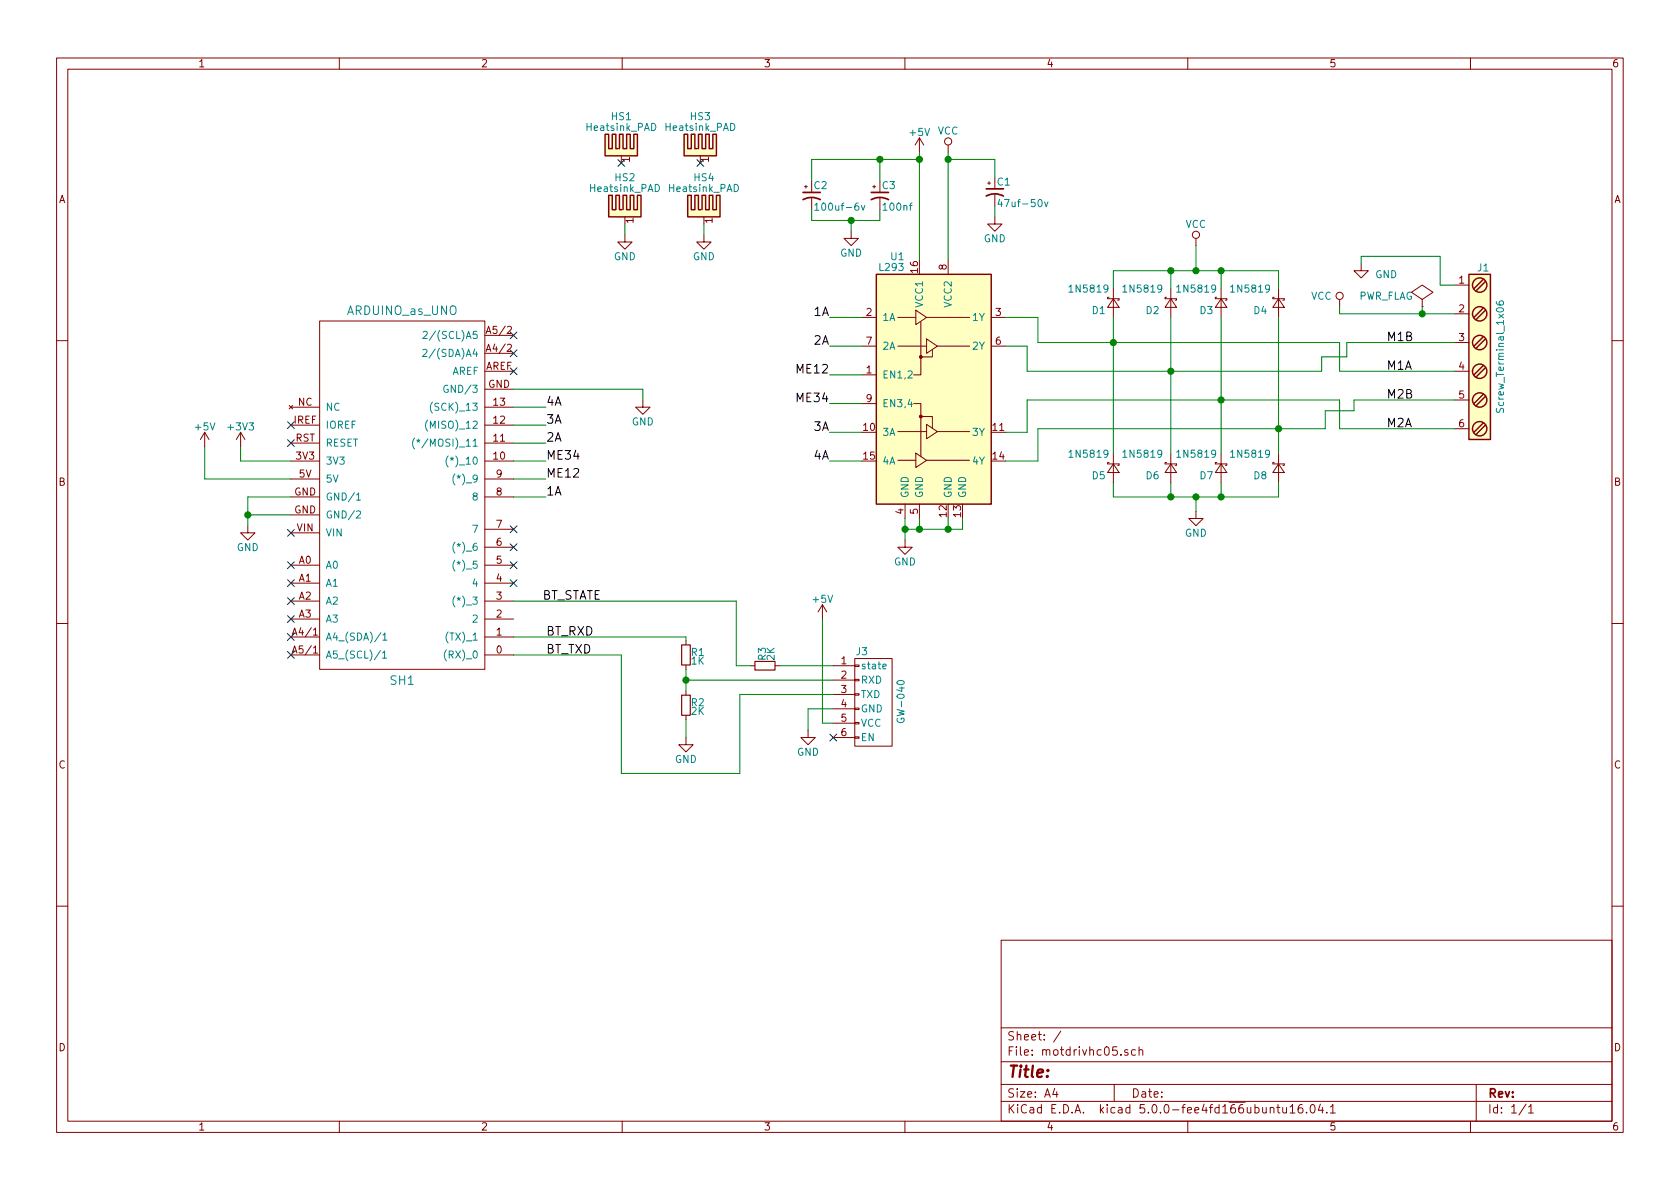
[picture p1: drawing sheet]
<svg xmlns="http://www.w3.org/2000/svg" width="297mm" height="210mm" viewBox="0 0 297 210" stroke-linecap="round" stroke-linejoin="round" font-family="sans-serif">
<g fill="none" stroke="#840000" stroke-width=".18">
<path d="M10 10.3h277v189.9h-277zM12 12.2h273v186.1h-273zM60 10.3v1.9M110 10.3v1.9M160 10.3v1.9M210 10.3v1.9M260 10.3v1.9M142.2 33h.5M142.5 32.8v.5M143.5 35v2.1M154.3 33h.5M154.6 32.8v.5"/>
<path d="M155.6 35v2.1M162.6 24.4v2.5M162.6 24.4l-.8 1.2M162.6 24.4l.7 1.2M167.6 25.6v1.3M174.6 32.4h.5M174.9 32.1v.5M175.9 38.3v1.3h1.3l-1.3 1.3-1.3-1.3h1.3M175.9 34.4v2M56.5 56.8h29.2v61.6h-29.2zM85.7 59.3h5.1M110.5 41.5v1.3h1.3l-1.3 1.3-1.3-1.3h1.3"/>
<path d="M124.5 41.5v1.3h1.2l-1.2 1.3-1.3-1.3h1.3M150.5 40.9v1.3h1.3l-1.3 1.2-1.3-1.2h1.3M152.4 56.1h2.5M158.7 56.1h3.2M161.9 54.9l1.9 1.2-1.9 1.3zM162.8 56.9v9.4h-1.3M163.8 59.9l1.9 1.3-1.9 1.3zM163.8 56.1h7.6M167.6 46v2.5M175.3 56.1h2.5M196.1 52.6h-.3v.2h2.1v.3h-.3M196.8 52.8l1.1 1.6h-2.1z"/>
<path d="M196.8 51v5.1M206.2 52.6h-.2v.2h2v.3h-.2M207 52.8l1 1.6h-2zM207 51v5.1M211.5 42.2v1.2M215.1 52.6h-.2v.2h2v.3h-.2M215.9 52.8l1 1.6h-2zM215.9 51v5.1M225.3 52.6h-.3v.2h2.1v.3h-.3M226.1 52.8l1 1.6h-2.1zM226.1 51v5.1M236.9 53v1.2"/>
<path d="M240.7 46.6v1.3h-1.3l1.3 1.2 1.2-1.2h-1.2M251.5 53l-1.9-1.3 1.9-1.3 1.9 1.3-1.9 1.3v1.2M251.5 54.2h.1M257.2 50.4h2.5M257.2 55.5h2.5M10 60.2h2M36.2 76.4l-.8 1.3M36.2 76.4v2.6M36.2 76.4l.8 1.3M42.5 76.4l-.7 1.3M42.5 76.4v2.6M42.5 76.4l.8 1.3"/>
<path d="M51.1 71.7l.6 .6M51.4 78.4h5.1M51.4 75.2h5.1M51.4 72h5.1M51.7 71.7l-.6 .6M85.7 78.4h5.1M85.7 75.2h5.1M85.7 72h5.1M85.7 68.8h5.1M85.7 62.5h5.1M85.7 65.7h5.1M113.7 70.7v1.3h1.2l-1.2 1.3-1.3-1.3h1.3"/>
<path d="M152.4 61.2h2.5M152.4 66.3h2.5M152.4 71.4h2.5M158.7 76.3h5.1M158.7 61.2h5.1M161.5 71.4h1.3v9.4M162.8 73.7h2v2M163.8 75.1l1.9 1.2-1.9 1.3zM164.8 61.8v1.3h-2M165.7 76.3h5.7M165.7 61.2h5.7M175.3 61.2h2.5"/>
<path d="M257.2 65.7h2.5M257.2 60.6h2.5M257.2 70.7h2.5M257.2 75.8h2.5M285 60.2h2M43.8 93v1.2h1.3l-1.3 1.3-1.3-1.3h1.3M51.4 99.9h5.1M51.4 87.9h5.1M51.4 84.7h5.1M51.4 81.5h5.1M51.4 91.1h5.1M51.4 94.2h5.1"/>
<path d="M85.7 99.9h5.1M85.7 96.8h5.1M85.7 93.6h5.1M85.7 87.9h5.1M85.7 84.7h5.1M85.7 81.5h5.1M158.7 81.4h3.2M160 95.5v1.3h1.3l-1.3 1.2-1.3-1.2h1.3M160 89.1v2.6M161.9 80.1l1.9 1.3-1.9 1.3zM162.6 89.1v2.6M163.8 81.4h7.6"/>
<path d="M196.1 81.8h-.3v.2h2.1v.3h-.3M196.8 82l1.1 1.6h-2.1zM196.8 80.3v5M206.2 81.8h-.2v.2h2v.3h-.2M207 82l1 1.6h-2zM207 80.3v5M211.5 90.4v1.3h1.2l-1.2 1.3-1.3-1.3h1.3M215.1 81.8h-.2v.2h2v.3h-.2M215.9 82l1 1.6h-2zM215.9 80.3v5M225.3 81.8h-.3v.2h2.1v.3h-.3M226.1 82l1 1.6h-2.1z"/>
<path d="M226.1 80.3v5M10 110.3h2M51.4 115.8h5.1M51.4 112.6h5.1M51.4 109.5h5.1M51.4 106.3h5.1M51.4 103.1h5.1M55.4 112.3h.7M55.4 115.5h.7M85.7 115.8h5.1M85.7 112.6h5.1M85.7 109.5h5.1"/>
<path d="M85.7 106.3h5.1M85.7 103.1h5.1M121.3 113.3v.7M121.3 117.6v.8M132.7 117.7h.8M137 117.7h.8M145.4 106.9l-.7 1.3M145.4 106.9v2.6M145.4 106.9l.8 1.3M147.3 117.7h3.8M151.1 117.6h.8v.3h-.8zM151.1 116.5h6.6v15.4h-6.6z"/>
<path d="M285 110.3h2M121.3 130.4v1.3h1.3l-1.3 1.3-1.3-1.3h1.3M121.3 122.2v.7M121.3 126.5v.7M142.9 129.2v1.2h1.2l-1.2 1.3-1.3-1.3h1.3M147.3 120.3h3.8M147.3 122.8h3.8M147.3 125.3h3.8M147.3 127.9h3.8M147.3 130.4h3.8M151.1 130.3h.8v.3h-.8zM151.1 127.8h.8v.2h-.8z"/>
<path d="M151.1 125.2h.8v.3h-.8zM151.1 122.7h.8v.2h-.8zM151.1 120.1h.8v.3h-.8zM10 160.2h2M177 166.3h108v32h-108zM285 160.2h2M60 198.3v1.9M110 198.3v1.9M160 198.3v1.9M177 194.8h108M177 191.8h108M177 187.8h108"/>
<path d="M177 181.8h108M186.5 192.5l-.4 1h1M186.8 193v1M187.6 182.3l-1.3 2M197 191.8v3M199.4 185.7a.37 .37 0 0 0-.6 .1l.1 .2 .5 .2 .1 .1-.2 .3-.5-.1M200.8 185.7l-.5-.1-.2 .3 .1 .6h.6M201.4 185.7h.1a.37 .37 0 0 1 .6 .1v.8M201.4 185.1v1.5M210 198.3v1.9M224.6 196l.1-.1a.37 .37 0 0 1 .5 .1v.8M225.7 195.8h.6"/>
<path d="M226 195.3v1.3l.3 .2M226.8 195.8v.8a.39 .39 0 0 0 .7 .1M227.5 195.8v1M228.1 195.8l.4-.5v1.5M228.1 196.8h.9M230.2 195.3a.59 .59 0 0 0-.7 .7l.1 .7 .2 .1 .5-.1 .1-.5-.2-.2-.4-.1-.3 .3M231 196.7v.1M231.8 195.5l.4-.2a.94 .94 0 0 1 0 1.5 .79 .79 0 0 1-.4-1.3zM233.5 195.2l-.4 1.1h.9M233.8 195.8v1M234.6 196.7v.1M235.2 195.8l.5-.5v1.5"/>
<path d="M235.2 196.8h.9M260 198.3v1.9M261 191.8v6.5M269.8 195.2l-1.2 2M270.3 195.8l.4-.5v1.5M270.3 196.8h.8"/>
<circle cx="167.6" cy="25" r=".63"/>
<circle cx="211.5" cy="41.5" r=".63"/>
<circle cx="236.9" cy="52.3" r=".63"/>
</g>
<g fill="none" stroke="#008484" stroke-width=".18">
<path d="M115.2 21.8a.64 .64 0 0 1 .8 .6 .64 .64 0 0 1-.8 .7zM115.8 32.6a.64 .64 0 0 1 .8 .6 .64 .64 0 0 1-.8 .7zM129.2 21.8a.64 .64 0 0 1 .7 .6 .64 .64 0 0 1-.7 .7zM129.8 32.6a.64 .64 0 0 1 .8 .6 .64 .64 0 0 1-.8 .7zM144.1 36.3l.3-.4v1.3M144.1 37.2h.7M152.3 36.3l.3 .9 .3-.9M176.8 35.2l-.3 .9h.7M184.7 35.7l.3 .8 .3-.8M74.8 58.7l.5-.1 .2 .3v.3l-.7 .7h.7M264.6 53.3l.1 .5 .4 .1h.6l.1-.2v-.4l-.2-.1-.5 .1-.1 .4 .3 .2M73.3 77.5a1.47 1.47 0 0 0 0 1.9"/>
<path d="M73.7 77.8l.3 .1 .3-.1M73.8 78.2l.2-.3 .2 .3M74 77.6v.3M74.8 61.9l.4-.1 .2 .1 .1 .2-.1 .2-.7 .7h.8M75.6 74.3a1.4 1.4 0 0 0 0 1.9M76.5 71.1a1.47 1.47 0 0 0 0 1.9M79.2 68.2a.59 .59 0 0 0-.7 .6 .59 .59 0 0 0 .7 .5v-.4h-.2M264.6 72.2v.5l.2 .2 .3-.1 .3-.5h.3l.1 .2v.4M63 87.5l.4-.3v1.2M63 90.5l.5-.2 .3 .4-.1 .2-.7 .7h.8M63 88.4h.8M79.2 80.6a1.4 1.4 0 0 0 0 2"/>
<path d="M80.4 99.1a1.47 1.47 0 0 0 0 1.9M80.4 95.9a1.47 1.47 0 0 0 0 1.9M80.4 83.8a1.47 1.47 0 0 0 0 1.9M67.3 115.1l-1.1 1.6M67.3 111.9l-1.1 1.6M67.6 115.5l.4-.4v1.3M67.6 116.4h.8M67.7 112.3l.3-.4v1.3M67.7 113.2h.7M78.9 114.9a1.4 1.4 0 0 0 0 2M80.4 105.4a1.47 1.47 0 0 0 0 1.9M156.1 117.9l.6-.2-.1-.2-.3-.1-.2 .2v.6h.5"/>
</g>
<g fill="#ffffc2" stroke="#ffffc2" stroke-width=".18">
<path d="M154.9 48.5h20.4v40.6h-20.4z"/>
<path d="M259.7 48.5h3.8v29.2h-3.8z"/>
<path d="M121 23.7h.6v2.6h.6v-2.6h.7v2.6h.6l-.6 1.3h-1.9z"/>
<path d="M123.5 23.7h.6v2.6h.7v-2.6h.6v2.6h.6v-2.6h.7v3.9h-3.8l.6-1.3z"/>
<path d="M107 23.7h.6v2.6h.7v-2.6h.6v2.6h.6l-.6 1.3h-1.9z"/>
<path d="M109.5 23.7h.7v2.6h.6v-2.6h.6v2.6h.7v-2.6h.6v3.9h-3.8l.6-1.3z"/>
<path d="M107.6 34.5h.7v2.6h.6v-2.6h.6v2.6h.7l-.7 1.2h-1.9z"/>
<path d="M110.2 34.5h.6v2.6h.6v-2.6h.7v2.6h.6v-2.6h.6v3.8h-3.8l.7-1.2z"/>
<path d="M121.6 34.5h.6v2.6h.7v-2.6h.6v2.6h.6l-.6 1.2h-1.9z"/>
<path d="M124.1 34.5h.7v2.6h.6v-2.6h.6v2.6h.7v-2.6h.6v3.8h-3.8l.6-1.2z"/>
</g>
<g fill="none" stroke="#840000" stroke-width=".25">
<path d="M107 23.7h.6v2.6h.7v-2.6h.6v2.6h.6v-2.6h.7v2.6h.6v-2.6h.6v2.6h.7v-2.6h.6v3.9h-5.7zM107.6 34.5h.7v2.6h.6v-2.6h.6v2.6h.7v-2.6h.6v2.6h.6v-2.6h.7v2.6h.6v-2.6h.6v3.8h-5.7zM121 23.7h.6v2.6h.6v-2.6h.7v2.6h.6v-2.6h.6v2.6h.7v-2.6h.6v2.6h.6v-2.6h.7v3.9h-5.7zM121.6 34.5h.6v2.6h.7v-2.6h.6v2.6h.6v-2.6h.7v2.6h.6v-2.6h.6v2.6h.7v-2.6h.6v3.8h-5.7zM154.9 48.5h20.4v40.6h-20.4zM259.7 48.5h3.8v29.2h-3.8zM262.3 59.6l-1.7 1.6M262.3 49.4l-1.7 1.6M262.3 54.5l-1.7 1.6M262.6 54.9l-1.6 1.6M262.6 59.9l-1.6 1.7M262.6 49.8l-1.6 1.6"/>
<path d="M262.3 69.7l-1.7 1.7M262.3 74.8l-1.7 1.6M262.3 64.6l-1.7 1.7M262.6 75.2l-1.6 1.6M262.6 65l-1.6 1.7M262.6 70.1l-1.6 1.6"/>
<circle cx="261.6" cy="55.5" r="1.27"/>
<circle cx="261.6" cy="50.4" r="1.27"/>
<circle cx="261.6" cy="60.6" r="1.27"/>
<circle cx="261.6" cy="75.8" r="1.27"/>
<circle cx="261.6" cy="65.7" r="1.27"/>
<circle cx="261.6" cy="70.7" r="1.27"/>
</g>
<g fill="#840000" stroke="#840000" stroke-width=".18">
<circle cx="162.8" cy="73.7" r=".25"/>
<circle cx="162.8" cy="63.1" r=".25"/>
</g>
<g fill="none" stroke="#008400" stroke-width=".18">
<path d="M110.5 39.6v1.9M124.5 39.6v1.9M143.5 37.1v1.9h12.1v-1.9M150.5 39v1.9M155.6 28.2v3.8M162.6 26.9v19.1M162.6 28.2h-19.1v3.8M167.6 26.9v19.1M167.6 28.2h8.3v3.2M175.9 36.4v1.9M146.7 56.1h5.7M177.8 56.1h5.7v4.5h53.4v5.1h20.3"/>
<path d="M196.8 51v-3.1h29.3v3.1M196.8 56.1v24.2M207 47.9v3.1M207 56.1v24.2M211.5 43.4v4.5M215.9 47.9v3.1M215.9 56.1v24.2M226.1 56.1v24.2M236.9 54.2v1.3h20.3M240.7 46.6v-1.3h13.9v5.1h2.6M251.5 54.2v1.3M36.2 79v5.7h15.2"/>
<path d="M42.5 79v2.5h8.9M90.8 68.8h22.9v1.9M90.8 78.4h5.7M90.8 75.2h5.7M90.8 72h5.7M146.7 61.2h5.7M146.7 66.3h5.7M146.7 71.4h5.7M146.7 76.4h5.7M257.2 70.7h-17.8v1.9h-5.1v3.2h-50.8v5.7h-5.7M257.2 75.8h-20.3v-5.1h-55.3v5.7h-3.8M257.2 60.6h-19.1v2.5h-4.4v2.6h-52.1v-4.5h-3.8"/>
<path d="M43.8 91.1h7.6M51.4 87.9h-7.6v5.1M90.8 81.5h5.7M90.8 87.9h5.7M90.8 84.7h5.7M146.7 81.5h5.7M160 91.7v3.8M162.6 91.7v1.9M167.6 91.7v1.9M170.2 91.7v1.9h-10.2M196.8 85.3v2.6h29.3v-2.6M207 85.3v2.6"/>
<path d="M211.5 87.9v2.5M215.9 85.3v2.6M90.8 112.6h30.5v.7M90.8 115.8h19.1v21h20.9v-14h16.5M90.8 106.3h39.4v11.4h2.5M121.3 118.4v3.8M137.8 117.7h9.5M145.4 109.5v18.4h1.9M121.3 127.2v3.2M121.3 120.3h26M147.3 125.3h-4.4v3.9"/>
</g>
<g fill="#008400" stroke="#008400" stroke-width=".25">
<circle cx="43.8" cy="91.1" r=".51"/>
<circle cx="160" cy="93.6" r=".51"/>
<circle cx="162.6" cy="93.6" r=".51"/>
<circle cx="167.6" cy="93.6" r=".51"/>
<circle cx="162.6" cy="28.2" r=".51"/>
<circle cx="155.6" cy="28.2" r=".51"/>
<circle cx="150.5" cy="39" r=".51"/>
<circle cx="167.6" cy="28.2" r=".51"/>
<circle cx="207" cy="87.9" r=".51"/>
<circle cx="215.9" cy="87.9" r=".51"/>
<circle cx="211.5" cy="87.9" r=".51"/>
<circle cx="207" cy="47.9" r=".51"/>
<circle cx="215.9" cy="47.9" r=".51"/>
<circle cx="211.5" cy="47.9" r=".51"/>
<circle cx="196.9" cy="60.6" r=".51"/>
<circle cx="207" cy="65.7" r=".51"/>
<circle cx="215.9" cy="70.7" r=".51"/>
<circle cx="226.1" cy="75.8" r=".51"/>
<circle cx="121.3" cy="120.3" r=".51"/>
<circle cx="251.5" cy="55.5" r=".51"/>
</g>
<path d="M142 35.3a3.2 3.2 0 0 1 3 0M142 34h3M154.1 35.3a3.2 3.2 0 0 1 3 0M154.1 34h3M174.4 34.7a3.2 3.2 0 0 1 3 0M174.4 33.4h3" fill="none" stroke="#840000" stroke-width=".3"/>
<path d="M120.5 114h1.5v3.6h-1.5zM133.5 117h3.5v1.5h-3.5zM120.5 122.9h1.5v3.6h-1.5z" fill="none" stroke="#840000" stroke-width=".2"/>
<g fill="none" stroke="#000084" stroke-width=".18">
<path d="M109.2 28.2l1.3 1.2M110.5 28.2l-1.3 1.2M123.2 28.2l1.2 1.2M124.4 28.2l-1.2 1.2M90.2 58.7l1.2 1.2M91.4 58.7l-1.2 1.2M50.8 77.7l1.2 1.3M50.8 74.6l1.2 1.2M52 77.7l-1.2 1.3M52 74.6l-1.2 1.2M90.2 65l1.2 1.3M90.2 61.9l1.2 1.2"/>
<path d="M91.4 65l-1.2 1.3M91.4 61.9l-1.2 1.2M50.8 93.6l1.2 1.2M50.8 99.3l1.2 1.3M52 93.6l-1.2 1.2M52 99.3l-1.2 1.3M90.2 99.3l1.2 1.3M90.2 96.2l1.2 1.2M90.2 93l1.2 1.2M91.4 99.3l-1.2 1.3M91.4 96.2l-1.2 1.2M91.4 93l-1.2 1.2"/>
<path d="M50.8 102.5l1.2 1.2M50.8 105.7l1.2 1.2M50.8 108.9l1.2 1.2M50.8 112l1.2 1.3M50.8 115.2l1.2 1.2M52 102.5l-1.2 1.2M52 105.7l-1.2 1.2M52 108.9l-1.2 1.2M52 112l-1.2 1.3M52 115.2l-1.2 1.2M90.2 102.5l1.2 1.2M91.4 102.5l-1.2 1.2"/>
<path d="M146.7 129.8l1.2 1.2M147.9 129.8l-1.2 1.2"/>
</g>
<text font-size="2.8" fill="#840000" x="178" y="190.5">Title:</text>
<g font-size="2.1" fill="#008484">
<text x="61.5" y="55.7">ARDUINO_as_UNO</text>
<text x="69.1" y="121.1">SH1</text>
</g>
<g font-size="2.1">
<text x="144" y="55.9">1A</text>
<text x="144" y="61">2A</text>
<text x="245.1" y="65.4">M1A</text>
<text x="245.1" y="60.3">M1B</text>
<text x="96.5" y="71.7">4A</text>
<text x="141.1" y="66">ME12</text>
<text x="141.1" y="71.1">ME34</text>
<text x="245.1" y="70.5">M2B</text>
<text x="96.5" y="74.9">3A</text>
<text x="144" y="76.2">3A</text>
<text x="245.1" y="75.6">M2A</text>
<text x="96.5" y="78.1">2A</text>
<text x="96.5" y="81.3">ME34</text>
<text x="144" y="81.3">4A</text>
<text x="96.5" y="87.6">1A</text>
<text x="96.5" y="84.4">ME12</text>
<text x="95.9" y="106">BT_STATE</text>
<text x="96.5" y="112.4">BT_RXD</text>
<text x="96.5" y="115.6">BT_TXD</text>
</g>
<g font-size="2.1" fill="#840000">
<text x="178" y="184">Sheet: /</text>
<text x="178" y="186.7">File: motdrivhc05.sch</text>
<text x="178" y="196.9">KiCad E.D.A. kicad 5.0.0-fee4fd166ubuntu16.04.1</text>
<text x="178" y="194.1">Size: A4</text>
<text x="200" y="194.1">Date:</text>
<text x="263" y="194.1">Rev:</text>
<text x="263" y="196.9">Id: 1/1</text>
</g>
<g font-size="1.8" fill="#840000">
<text x="35" y="11.9">1</text>
<text x="85" y="11.9">2</text>
<text x="135" y="11.9">3</text>
<text x="185" y="11.9">4</text>
<text x="235" y="11.9">5</text>
<text x="285" y="11.9">6</text>
<text x="111.4" y="28.7" transform="rotate(-90 111.4 28.7)">1</text>
<text x="125.3" y="28.7" transform="rotate(-90 125.3 28.7)">1</text>
<text x="10.4" y="35.9">A</text>
<text x="285.4" y="35.9">A</text>
<text x="112" y="39.5" transform="rotate(-90 112 39.5)">1</text>
<text x="126" y="39.5" transform="rotate(-90 126 39.5)">1</text>
<text x="167.4" y="47.7" transform="rotate(-90 167.4 47.7)">8</text>
<text x="162.3" y="48.2" transform="rotate(-90 162.3 48.2)">16</text>
<text x="258" y="50.2">1</text>
<text x="86.4" y="59">A5/2</text>
<text x="153.2" y="55.9">2</text>
<text x="176" y="55.9">3</text>
<text x="258" y="55.2">2</text>
<text x="85.9" y="65.4">AREF</text>
<text x="86.4" y="62.2">A4/2</text>
<text x="153.2" y="61">7</text>
<text x="176" y="61">6</text>
<text x="258" y="60.3">3</text>
<text x="258" y="65.4">4</text>
<text x="52.7" y="71.7">NC</text>
<text x="86.3" y="68.6">GND</text>
<text x="87.3" y="71.7">13</text>
<text x="153.2" y="66">1</text>
<text x="153.2" y="71.1">9</text>
<text x="258" y="70.5">5</text>
<text x="52" y="74.9">IREF</text>
<text x="87.3" y="74.9">12</text>
<text x="152.7" y="76.2">10</text>
<text x="175.6" y="76.2">11</text>
<text x="258" y="75.6">6</text>
<text x="52.2" y="78.1">RST</text>
<text x="52.4" y="81.3">3V3</text>
<text x="87.3" y="81.3">10</text>
<text x="87.3" y="78.1">11</text>
<text x="152.7" y="81.3">15</text>
<text x="175.6" y="81.3">14</text>
<text x="10.4" y="85.9">B</text>
<text x="52" y="87.6">GND</text>
<text x="52.9" y="84.4">5V</text>
<text x="87.8" y="87.6">8</text>
<text x="87.8" y="84.4">9</text>
<text x="285.4" y="85.9">B</text>
<text x="52" y="90.8">GND</text>
<text x="52.5" y="94">VIN</text>
<text x="87.8" y="93.3">7</text>
<text x="159.8" y="90.9" transform="rotate(-90 159.8 90.9)">4</text>
<text x="162.3" y="90.9" transform="rotate(-90 162.3 90.9)">5</text>
<text x="167.4" y="91.4" transform="rotate(-90 167.4 91.4)">12</text>
<text x="169.9" y="91.4" transform="rotate(-90 169.9 91.4)">13</text>
<text x="52.9" y="99.7">A0</text>
<text x="87.8" y="99.7">5</text>
<text x="87.8" y="96.5">6</text>
<text x="52.9" y="102.9">A1</text>
<text x="52.9" y="106">A2</text>
<text x="87.8" y="106">3</text>
<text x="87.8" y="102.9">4</text>
<text x="52.1" y="112.4">A4/1</text>
<text x="52.9" y="109.2">A3</text>
<text x="87.8" y="112.4">1</text>
<text x="87.8" y="109.2">2</text>
<text x="52.1" y="115.6">A5/1</text>
<text x="87.8" y="115.6">0</text>
<text x="148.7" y="117.5">1</text>
<text x="148.7" y="120">2</text>
<text x="148.7" y="122.5">3</text>
<text x="148.7" y="125.1">4</text>
<text x="148.7" y="127.6">5</text>
<text x="148.7" y="130.2">6</text>
<text x="10.4" y="135.9">C</text>
<text x="285.4" y="135.9">C</text>
<text x="10.4" y="185.9">D</text>
<text x="285.4" y="185.9">D</text>
<text x="35" y="199.9">1</text>
<text x="85" y="199.9">2</text>
<text x="135" y="199.9">3</text>
<text x="185" y="199.9">4</text>
<text x="235" y="199.9">5</text>
<text x="285" y="199.9">6</text>
</g>
<g font-size="1.8" fill="#008484">
<text x="103.8" y="23.2">Heatsink_PAD</text>
<text x="108.2" y="21.3">HS1</text>
<text x="117.8" y="23.2">Heatsink_PAD</text>
<text x="122.1" y="21.3">HS3</text>
<text x="165.8" y="23.8">VCC</text>
<text x="161" y="24">+5V</text>
<text x="104.4" y="34">Heatsink_PAD</text>
<text x="108.8" y="32">HS2</text>
<text x="118.4" y="34">Heatsink_PAD</text>
<text x="122.8" y="32">HS4</text>
<text x="144" y="33.4">C2</text>
<text x="156" y="33.4">C3</text>
<text x="176.4" y="32.8">C1</text>
<text x="144.9" y="37.3">100uf-6v</text>
<text x="156.3" y="37.3">100nf</text>
<text x="177.3" y="36.6">47uf-50v</text>
<text x="209.6" y="40.3">VCC</text>
<text x="108.5" y="46">GND</text>
<text x="122.5" y="46">GND</text>
<text x="148.5" y="45.4">GND</text>
<text x="155.6" y="47.9">L293</text>
<text x="157.6" y="46">U1</text>
<text x="173.9" y="42.8">GND</text>
<text x="189.4" y="51.7">1N5819</text>
<text x="198.9" y="51.7">1N5819</text>
<text x="208.4" y="51.7">1N5819</text>
<text x="217.9" y="51.7">1N5819</text>
<text x="231.8" y="53">VCC</text>
<text x="240.1" y="53">PWR_FLAG</text>
<text x="243.2" y="49.2">GND</text>
<text x="261.3" y="48">J1</text>
<text x="76.3" y="59.9">2/(SCL)A5</text>
<text x="156" y="56.8">1A</text>
<text x="163.2" y="54.2" transform="rotate(-90 163.2 54.2)">VCC1</text>
<text x="168.3" y="54.2" transform="rotate(-90 168.3 54.2)">VCC2</text>
<text x="172.1" y="56.8">1Y</text>
<text x="193.1" y="55.5">D1</text>
<text x="202.7" y="55.5">D2</text>
<text x="212.2" y="55.5">D3</text>
<text x="221.7" y="55.5">D4</text>
<text x="76.1" y="63.1">2/(SDA)A4</text>
<text x="156" y="61.8">2A</text>
<text x="172.1" y="61.8">2Y</text>
<text x="79.3" y="69.5">GND/3</text>
<text x="79.9" y="66.3">AREF</text>
<text x="156" y="66.9">EN1,2</text>
<text x="34.6" y="76.1">+5V</text>
<text x="40.5" y="76.1">+3V3</text>
<text x="57.5" y="72.6">NC</text>
<text x="57.5" y="75.8">IOREF</text>
<text x="76" y="75.8">(MISO)_12</text>
<text x="76.8" y="72.6">(SCK)_13</text>
<text x="111.7" y="75.2">GND</text>
<text x="156" y="72">EN3,4</text>
<text x="156" y="77.1">3A</text>
<text x="172.1" y="77.1">3Y</text>
<text x="265.9" y="72.3" transform="rotate(-90 265.9 72.3)">Screw_Terminal_1x06</text>
<text x="57.5" y="82.2">3V3</text>
<text x="57.5" y="79">RESET</text>
<text x="74.9" y="79">(*/MOSI)_11</text>
<text x="79.9" y="82.2">(*)_10</text>
<text x="156" y="82.2">4A</text>
<text x="172.1" y="82.2">4Y</text>
<text x="189.4" y="80.9">1N5819</text>
<text x="198.9" y="80.9">1N5819</text>
<text x="208.4" y="80.9">1N5819</text>
<text x="217.9" y="80.9">1N5819</text>
<text x="57.5" y="85.3">5V</text>
<text x="57.5" y="88.5">GND/1</text>
<text x="80.9" y="85.3">(*)_9</text>
<text x="83.7" y="88.5">8</text>
<text x="160.7" y="88.1" transform="rotate(-90 160.7 88.1)">GND</text>
<text x="163.2" y="88.1" transform="rotate(-90 163.2 88.1)">GND</text>
<text x="168.3" y="88.1" transform="rotate(-90 168.3 88.1)">GND</text>
<text x="170.8" y="88.1" transform="rotate(-90 170.8 88.1)">GND</text>
<text x="193.1" y="84.8">D5</text>
<text x="202.7" y="84.8">D6</text>
<text x="212.2" y="84.8">D7</text>
<text x="221.7" y="84.8">D8</text>
<text x="57.5" y="91.7">GND/2</text>
<text x="57.5" y="94.9">VIN</text>
<text x="83.7" y="94.2">7</text>
<text x="209.5" y="94.9">GND</text>
<text x="41.9" y="97.5">GND</text>
<text x="57.5" y="100.6">A0</text>
<text x="80.9" y="100.6">(*)_5</text>
<text x="80.9" y="97.4">(*)_6</text>
<text x="158.1" y="100">GND</text>
<text x="57.5" y="103.8">A1</text>
<text x="57.5" y="106.9">A2</text>
<text x="80.9" y="106.9">(*)_3</text>
<text x="83.7" y="103.8">4</text>
<text x="143.8" y="106.6">+5V</text>
<text x="57.5" y="110.1">A3</text>
<text x="57.5" y="113.3">A4_(SDA)/1</text>
<text x="79.3" y="113.3">(TX)_1</text>
<text x="83.7" y="110.1">2</text>
<text x="57.5" y="116.5">A5_(SCL)/1</text>
<text x="79.1" y="116.5">(RX)_0</text>
<text x="122.3" y="116">R1</text>
<text x="122.3" y="117.5">1K</text>
<text x="135.4" y="116.8" transform="rotate(-90 135.4 116.8)">R3</text>
<text x="137" y="116.8" transform="rotate(-90 137 116.8)">2K</text>
<text x="151.4" y="115.9">J3</text>
<text x="152.1" y="118.4">state</text>
<text x="122.3" y="124.9">R2</text>
<text x="152.1" y="120.9">RXD</text>
<text x="152.1" y="123.4">TXD</text>
<text x="152.1" y="126">GND</text>
<text x="122.3" y="126.4">2K</text>
<text x="152.1" y="128.5">VCC</text>
<text x="152.1" y="131.1">EN</text>
<text x="159.9" y="127.3" transform="rotate(-90 159.9 127.3)">GW-040</text>
<text x="119.3" y="134.9">GND</text>
<text x="140.9" y="133.6">GND</text>
</g>
</svg>
